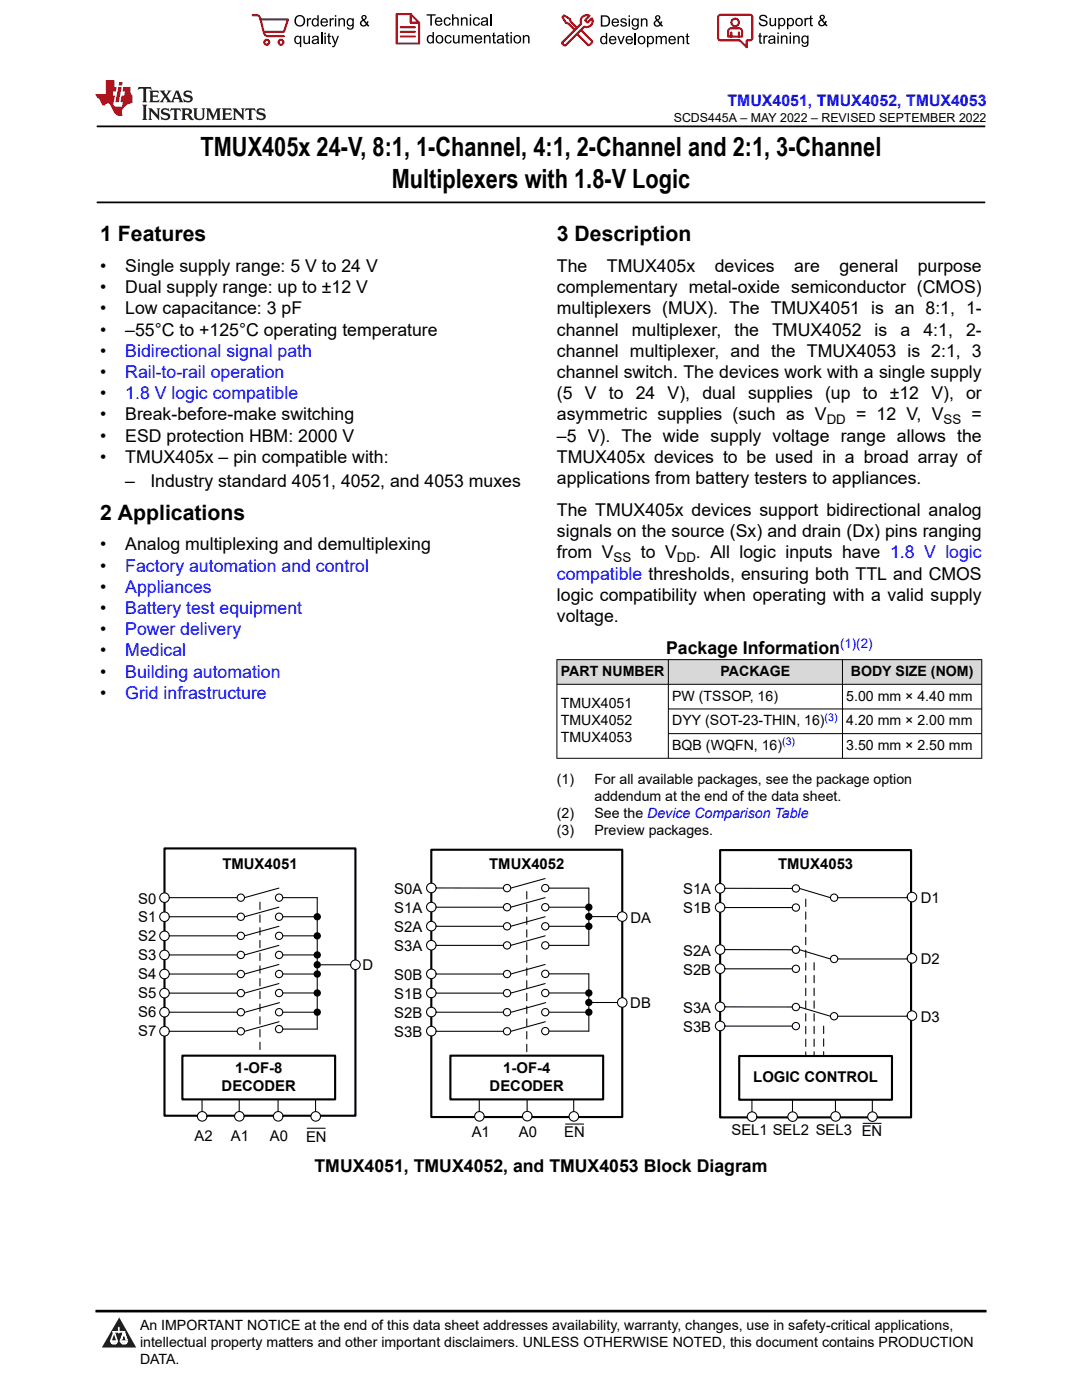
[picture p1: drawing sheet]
<svg xmlns="http://www.w3.org/2000/svg" width="216mm" height="279mm" viewBox="0 0 216 279" stroke-linecap="round" stroke-linejoin="round" font-family="sans-serif">
<path d="M19.3 25.2h177.3M19.3 40.4h177.3" fill="none" stroke="#000" stroke-width=".35"/>
<g fill="#d8d8d8">
<path d="M111.1 131.6h84.8v5h-84.8z" fill-rule="evenodd"/>
<path d="M111.2 131.7h22.1v4.8h-22.1z" fill-rule="evenodd"/>
<path d="M133.4 131.7h34.6v4.8h-34.6z" fill-rule="evenodd"/>
<path d="M168.2 131.7h27.6v4.8h-27.6z" fill-rule="evenodd"/>
</g>
<path d="M111.1 131.6h84.9M111.1 136.6h84.9M111.1 131.6v19.8M133.4 131.6v19.8M168.1 131.6v19.8M195.9 131.6v19.8M133.4 141.5h62.6M133.4 146.4h62.6M196 151.3h-84.9" fill="none" stroke="#000" stroke-width=".2"/>
<g fill="none" stroke="#000" stroke-width=".21">
<path d="M32.8 183h14.5M32.8 186.8h14.5M32.8 194.4h14.5M32.8 202h14.5M40.3 218.1v3.7"/>
<circle cx="48.1" cy="186.8" r=".73"/>
<circle cx="48.1" cy="194.4" r=".73"/>
<circle cx="48.1" cy="183" r=".73"/>
<circle cx="48.1" cy="202" r=".73"/>
</g>
<path d="M51.9 180v30.3" fill="none" stroke="#000" stroke-width=".21" stroke-dasharray="1.5 1.1"/>
<path d="M32.8 169.3h38.1v53.4h-38.1z" fill="none" stroke="#000" stroke-width=".42"/>
<circle cx="40.3" cy="222.8" r=".95" fill="#fff"/>
<g fill="none" stroke="#000" stroke-width=".21">
<path d="M47.7 218.1v3.7"/>
<circle cx="40.3" cy="222.8" r=".95"/>
</g>
<circle cx="47.8" cy="222.8" r=".95" fill="#fff"/>
<g fill="none" stroke="#000" stroke-width=".21">
<path d="M55.5 218.1v3.7"/>
<circle cx="47.8" cy="222.8" r=".95"/>
</g>
<circle cx="55.5" cy="222.8" r=".95" fill="#fff"/>
<g fill="none" stroke="#000" stroke-width=".21">
<path d="M63 218.1v3.8"/>
<circle cx="55.5" cy="222.8" r=".95"/>
</g>
<circle cx="63" cy="222.8" r=".95" fill="#fff"/>
<g fill="none" stroke="#000" stroke-width=".21">
<path d="M32.8 179.1h14.5M32.8 190.6h14.5M32.8 198.2h14.5M64 192.5h7.1M32.8 205.8h14.5"/>
<circle cx="48.1" cy="179.1" r=".73"/>
<circle cx="48.1" cy="190.6" r=".73"/>
<circle cx="48.1" cy="198.2" r=".73"/>
<circle cx="48.1" cy="205.8" r=".73"/>
<circle cx="63" cy="222.8" r=".95"/>
</g>
<circle cx="63.3" cy="192.5" r=".73" fill="#000"/>
<circle cx="32.8" cy="179.1" r=".95" fill="#fff"/>
<circle cx="32.8" cy="179.1" r=".95" fill="none" stroke="#000" stroke-width=".21"/>
<circle cx="70.9" cy="192.5" r=".95" fill="#fff"/>
<circle cx="70.9" cy="192.5" r=".95" fill="none" stroke="#000" stroke-width=".21"/>
<circle cx="32.8" cy="183" r=".95" fill="#fff"/>
<circle cx="32.8" cy="183" r=".95" fill="none" stroke="#000" stroke-width=".21"/>
<circle cx="32.8" cy="186.8" r=".95" fill="#fff"/>
<circle cx="32.8" cy="186.8" r=".95" fill="none" stroke="#000" stroke-width=".21"/>
<circle cx="32.8" cy="190.6" r=".95" fill="#fff"/>
<g fill="none" stroke="#000" stroke-width=".21">
<path d="M63.3 179.1v26.3h-6.9M56.4 190.6h7.4M56.4 198.2h7.4M63.3 194.4h.5M55.7 203.9l-6.9 1.9"/>
<circle cx="32.8" cy="190.6" r=".95"/>
<circle cx="55.7" cy="190.6" r=".73"/>
<circle cx="55.7" cy="198.2" r=".73"/>
<circle cx="55.7" cy="205.4" r=".73"/>
</g>
<g fill="#000">
<circle cx="63.3" cy="194.4" r=".73"/>
<circle cx="63.3" cy="190.6" r=".73"/>
<circle cx="63.3" cy="198.2" r=".73"/>
</g>
<circle cx="32.8" cy="194.4" r=".95" fill="#fff"/>
<circle cx="32.8" cy="194.4" r=".95" fill="none" stroke="#000" stroke-width=".21"/>
<circle cx="32.8" cy="198.2" r=".95" fill="#fff"/>
<circle cx="32.8" cy="198.2" r=".95" fill="none" stroke="#000" stroke-width=".21"/>
<circle cx="32.8" cy="202" r=".95" fill="#fff"/>
<circle cx="32.8" cy="202" r=".95" fill="none" stroke="#000" stroke-width=".21"/>
<circle cx="32.8" cy="205.8" r=".95" fill="#fff"/>
<g fill="none" stroke="#000" stroke-width=".21">
<path d="M55.7 177.2l-6.9 1.9M56.4 179.1h6.9M55.7 192.5l-6.9 1.9M55.7 188.7l-6.9 1.9M55.7 196.3l-6.9 1.9M55.7 184.9l-6.9 1.9M55.7 181.1l-6.9 1.9M56.4 194.4h6.9M56.4 186.8h7.4M56.4 183h7.4M55.8 200.1l-6.9 1.9M56.4 202h7.4"/>
<circle cx="55.7" cy="179.1" r=".73"/>
<circle cx="55.7" cy="183" r=".73"/>
<circle cx="55.7" cy="186.8" r=".73"/>
<circle cx="55.7" cy="194.4" r=".73"/>
<circle cx="32.8" cy="205.8" r=".95"/>
<circle cx="55.7" cy="202" r=".73"/>
</g>
<g fill="#000">
<circle cx="63.3" cy="183" r=".73"/>
<circle cx="63.3" cy="186.8" r=".73"/>
<circle cx="63.3" cy="202" r=".73"/>
</g>
<path d="M36.4 210.7h30.5v8.7h-30.5z" fill-rule="evenodd" fill="#fff"/>
<path d="M86.1 169.6h38.1v53.3h-38.1zM36.4 210.7h30.5v8.7h-30.5z" fill="none" stroke="#000" stroke-width=".42"/>
<g fill="none" stroke="#000" stroke-width=".21">
<path d="M86.1 177.2h14.3M86.1 181.1h14.3M86.1 184.9h14.3M86.1 194.4h14.3M86.1 188.7h14.3M86.1 198.2h14.3M118.1 182.9h6.1M86.1 202h14.3M86.1 205.8h14.3M118.1 200.1h6.1"/>
<circle cx="101.2" cy="177.2" r=".73"/>
<circle cx="101.2" cy="188.7" r=".73"/>
<circle cx="101.2" cy="194.4" r=".73"/>
<circle cx="101.2" cy="198.2" r=".73"/>
<circle cx="101.2" cy="181.1" r=".73"/>
<circle cx="101.2" cy="184.9" r=".73"/>
<circle cx="101.2" cy="202" r=".73"/>
<circle cx="101.2" cy="205.8" r=".73"/>
</g>
<g fill="#000">
<circle cx="117.5" cy="182.9" r=".73"/>
<circle cx="117.5" cy="200.1" r=".73"/>
</g>
<path d="M105.1 177.9v32.6" fill="none" stroke="#000" stroke-width=".21" stroke-dasharray="1.5 1.1"/>
<circle cx="86.1" cy="177.2" r=".95" fill="#fff"/>
<circle cx="86.1" cy="177.2" r=".95" fill="none" stroke="#000" stroke-width=".21"/>
<circle cx="124.2" cy="200.1" r=".95" fill="#fff"/>
<circle cx="124.2" cy="200.1" r=".95" fill="none" stroke="#000" stroke-width=".21"/>
<circle cx="86.1" cy="181" r=".95" fill="#fff"/>
<circle cx="86.1" cy="181" r=".95" fill="none" stroke="#000" stroke-width=".21"/>
<circle cx="86.1" cy="184.8" r=".95" fill="#fff"/>
<circle cx="86.1" cy="184.8" r=".95" fill="none" stroke="#000" stroke-width=".21"/>
<circle cx="86.1" cy="188.6" r=".95" fill="#fff"/>
<g fill="none" stroke="#000" stroke-width=".21">
<path d="M117.5 177.2v11.5h-8M109.5 198.2h7.4M108.8 203.9l-6.9 1.9M109.5 205.8h8"/>
<circle cx="86.1" cy="188.6" r=".95"/>
<circle cx="108.8" cy="188.7" r=".73"/>
<circle cx="108.8" cy="198.2" r=".73"/>
<circle cx="108.8" cy="205.8" r=".73"/>
</g>
<circle cx="117.5" cy="198.2" r=".73" fill="#000"/>
<circle cx="86.1" cy="194.4" r=".95" fill="#fff"/>
<circle cx="86.1" cy="194.4" r=".95" fill="none" stroke="#000" stroke-width=".21"/>
<circle cx="86.1" cy="198.2" r=".95" fill="#fff"/>
<circle cx="86.1" cy="198.2" r=".95" fill="none" stroke="#000" stroke-width=".21"/>
<circle cx="86.1" cy="202" r=".95" fill="#fff"/>
<circle cx="86.1" cy="202" r=".95" fill="none" stroke="#000" stroke-width=".21"/>
<circle cx="86.1" cy="205.8" r=".95" fill="#fff"/>
<g fill="none" stroke="#000" stroke-width=".21">
<path d="M108.8 179.1l-6.9 2M108.8 175.3l-6.9 1.9M109.5 177.2h8M108.8 196.3l-6.9 1.9M108.8 192.5l-6.9 1.9M108.8 186.8l-6.9 1.9M108.8 183l-6.9 1.9M109.5 194.4h8M109.5 184.9h7.4M109.5 181.1h7.4M108.9 200.1l-6.9 1.9M109.5 202h7.4"/>
<circle cx="108.8" cy="177.2" r=".73"/>
<circle cx="108.8" cy="184.9" r=".73"/>
<circle cx="108.8" cy="181.1" r=".73"/>
<circle cx="108.8" cy="194.4" r=".73"/>
<circle cx="86.1" cy="205.8" r=".95"/>
<circle cx="108.8" cy="202" r=".73"/>
</g>
<g fill="#000">
<circle cx="117.5" cy="181.1" r=".73"/>
<circle cx="117.5" cy="184.9" r=".73"/>
<circle cx="117.5" cy="202" r=".73"/>
</g>
<circle cx="124.2" cy="182.9" r=".95" fill="#fff"/>
<g fill="none" stroke="#000" stroke-width=".21">
<path d="M117.5 194.4v11.4M95.6 218.1v3.7"/>
<circle cx="124.2" cy="182.9" r=".95"/>
</g>
<circle cx="95.7" cy="222.8" r=".95" fill="#fff"/>
<g fill="none" stroke="#000" stroke-width=".21">
<path d="M105.2 218.1v3.7"/>
<circle cx="95.7" cy="222.8" r=".95"/>
</g>
<circle cx="105.2" cy="222.8" r=".95" fill="#fff"/>
<g fill="none" stroke="#000" stroke-width=".21">
<path d="M114.5 218.1v3.8"/>
<circle cx="105.2" cy="222.8" r=".95"/>
</g>
<circle cx="114.5" cy="222.8" r=".95" fill="#fff"/>
<circle cx="114.5" cy="222.8" r=".95" fill="none" stroke="#000" stroke-width=".21"/>
<path d="M89.9 210.7h30.5v8.7h-30.5z" fill-rule="evenodd" fill="#fff"/>
<path d="M143.7 169.7h38.1v53.3h-38.1zM89.9 210.7h30.5v8.7h-30.5z" fill="none" stroke="#000" stroke-width=".42"/>
<g fill="none" stroke="#000" stroke-width=".21">
<path d="M143.7 177.3h14.4M181 179.2h.8M143.7 181.1h14.4M61.3 225.2h3.6M112.9 224.3h3.5"/>
<circle cx="158.8" cy="177.3" r=".73"/>
<circle cx="158.8" cy="181.1" r=".73"/>
</g>
<path d="M160.8 179.4v31.9" fill="none" stroke="#000" stroke-width=".21" stroke-dasharray="1.5 1.1"/>
<circle cx="143.7" cy="177.3" r=".95" fill="#fff"/>
<circle cx="143.7" cy="177.3" r=".95" fill="none" stroke="#000" stroke-width=".21"/>
<circle cx="143.7" cy="181.1" r=".95" fill="#fff"/>
<g fill="none" stroke="#000" stroke-width=".21">
<path d="M159.5 177.3l6.2 1.9M167.2 179.2h13.8"/>
<circle cx="166.4" cy="179.2" r=".73"/>
<circle cx="143.7" cy="181.1" r=".95"/>
</g>
<circle cx="182" cy="179" r=".95" fill="#fff"/>
<g fill="none" stroke="#000" stroke-width=".21">
<path d="M143.7 193.4h14.4M143.7 189.5h14.4M181 191.4h.8"/>
<circle cx="182" cy="179" r=".95"/>
<circle cx="158.8" cy="189.5" r=".73"/>
<circle cx="158.8" cy="193.4" r=".73"/>
</g>
<circle cx="143.7" cy="189.5" r=".95" fill="#fff"/>
<circle cx="143.7" cy="189.5" r=".95" fill="none" stroke="#000" stroke-width=".21"/>
<circle cx="143.7" cy="193.3" r=".95" fill="#fff"/>
<g fill="none" stroke="#000" stroke-width=".21">
<path d="M159.5 189.5l6.2 1.9M167.2 191.4h13.8"/>
<circle cx="143.7" cy="193.3" r=".95"/>
<circle cx="166.4" cy="191.4" r=".73"/>
</g>
<circle cx="182" cy="191.3" r=".95" fill="#fff"/>
<g fill="none" stroke="#000" stroke-width=".21">
<path d="M143.7 200.9l14.4 .1M143.7 204.8h14.4M181 202.8h.8"/>
<circle cx="182" cy="191.3" r=".95"/>
<circle cx="158.8" cy="201" r=".73"/>
<circle cx="158.8" cy="204.8" r=".73"/>
</g>
<circle cx="143.7" cy="200.9" r=".95" fill="#fff"/>
<circle cx="143.7" cy="200.9" r=".95" fill="none" stroke="#000" stroke-width=".21"/>
<circle cx="143.7" cy="204.8" r=".95" fill="#fff"/>
<g fill="none" stroke="#000" stroke-width=".21">
<path d="M159.5 201l6.2 1.8M167.2 202.8h13.8"/>
<circle cx="143.7" cy="204.8" r=".95"/>
<circle cx="166.4" cy="202.8" r=".73"/>
</g>
<circle cx="182" cy="202.7" r=".95" fill="#fff"/>
<g fill="none" stroke="#000" stroke-width=".21">
<path d="M150 219.5v2.4"/>
<circle cx="182" cy="202.7" r=".95"/>
</g>
<circle cx="150.1" cy="222.8" r=".95" fill="#fff"/>
<g fill="none" stroke="#000" stroke-width=".21">
<path d="M158.1 219.5v2.4"/>
<circle cx="150.1" cy="222.8" r=".95"/>
</g>
<circle cx="158.2" cy="222.8" r=".95" fill="#fff"/>
<g fill="none" stroke="#000" stroke-width=".21">
<path d="M166.7 219.4v2.5"/>
<circle cx="158.2" cy="222.8" r=".95"/>
</g>
<circle cx="166.7" cy="222.8" r=".95" fill="#fff"/>
<g fill="none" stroke="#000" stroke-width=".21">
<path d="M174.1 219.5v2.4"/>
<circle cx="166.7" cy="222.8" r=".95"/>
</g>
<circle cx="174.1" cy="222.8" r=".95" fill="#fff"/>
<g fill="none" stroke="#000" stroke-width=".21">
<path d="M172.2 224.2h3.6"/>
<circle cx="174.1" cy="222.8" r=".95"/>
</g>
<path d="M162.4 211.4v-19.4M164.4 211.3v-7.1" fill="none" stroke="#000" stroke-width=".21" stroke-dasharray="1.5 1.1"/>
<path d="M147.5 210.7h30.5v8.8h-30.5z" fill-rule="evenodd" fill="#fff"/>
<path d="M147.5 210.7h30.5v8.8h-30.5z" fill="none" stroke="#000" stroke-width=".42"/>
<path d="M0 0h215.9v23.8h-215.9z" fill-rule="evenodd" fill="#fff"/>
<path d="M27.7 17.4l-.2 .6 .5-.3h.6v.1v2.2l-.2 .4h1l-.2-.4v-2.2v-.1h.5l.5 .3-.1-.6zM29.8 18.1l.2 .4v1.5l-.2 .4h1.9l.1-.6a1.08 1.08 0 0 1-1.3 .2v-.7h.6l.4 .2v-.6l-.4 .2h-.6v-.6l.2-.1a1 1 0 0 1 1 .2l-.1-.5zM31.8 18.1l1 1.1-1 1.2h.9l-.2-.2 .4-.7 .5 .7-.2 .2h1.6l-.2-.2 .1-.4h1l.1 .4-.1 .2h.9l-.2-.3-.8-2h-.5l-1 2.2-.8-1.1 .9-1.1h-.8l.2 .2-.5 .7-.3-.7 .1-.2zM35.2 18.5l.4 1h-.8zM36.8 18.2a.65 .65 0 0 0-.2 .7 .65 .65 0 0 0 .6 .5l.7 .2 .1 .2a.79 .79 0 0 1-.7 .4 .79 .79 0 0 1-.7-.5l.1 .7 .2-.1a.93 .93 0 0 0 1.1 .1 .93 .93 0 0 0 .4-1 1.46 1.46 0 0 0-1.2-.6l-.1-.3a1.09 1.09 0 0 1 1.2 .2l-.2-.6-.1 .1-.6-.2zM28.4 20.9l.2 .4v2.3l-.2 .3h1l-.2-.3v-2.3l.2-.4zM29.6 21.6l.2 .4v1.6l-.2 .3h.8l-.3-.3v-1.4l1.7 1.8v-2l.2-.4h-.8l.2 .2 .1 1.1-1.2-1.3zM32.3 21.8a.65 .65 0 0 0-.2 .7 .65 .65 0 0 0 .7 .4l.6 .2 .1 .2a.79 .79 0 0 1-.7 .4 .79 .79 0 0 1-.7-.5l.1 .7 .2-.1a.93 .93 0 0 0 1.1 .1 .93 .93 0 0 0 .4-.9 1.46 1.46 0 0 0-1.2-.6l-.1-.4a1.09 1.09 0 0 1 1.2 .2l-.2-.6-.1 .1-.6-.1zM34.1 21.6l-.1 .7a.63 .63 0 0 1 .7-.4l.1 1.7-.3 .3h1l-.2-.3v-1.7a.66 .66 0 0 1 .8 .4l-.1-.7zM36.2 21.6l.2 .4v1.6l-.2 .3h.9l-.2-.2v-.7h.5l.1 .2a.79 .79 0 0 0 1.2 .6l-1-.9a.61 .61 0 0 0 .6-.6 .61 .61 0 0 0-.5-.6zM36.9 21.9h.2a.47 .47 0 0 1 .5 .1 .47 .47 0 0 1 .1 .5l-.2 .2h-.6zM38.5 21.6l.2 .2a2.27 2.27 0 0 0 .4 2 1.04 1.04 0 0 0 1.7-.7v-1.3l.2-.2h-.8l.2 .4v1.1a.6 .6 0 0 1-.6 .6 .6 .6 0 0 1-.6-.6v-1.1l.3-.4zM41.1 21.6l.2 .4v1.6l-.2 .3h.7l-.2-.3v-1.5l.9 1.9 .8-1.9v1.5l-.2 .3h1l-.3-.3v-1.6l.3-.4h-.8l-.7 1.5-.7-1.5zM44.3 21.6l.2 .4v1.6l-.2 .3h1.9l.1-.5a1.09 1.09 0 0 1-1.3 .1v-.6h.6l.4 .1v-.6l-.4 .2h-.6v-.6l.2-.1a1.01 1.01 0 0 1 1 .3l-.1-.6zM46.4 21.6l.3 .4v1.6l-.3 .3h.8l-.2-.3v-1.4l1.6 1.8v-2l.2-.4h-.7l.2 .2v1.1l-1.2-1.3zM49 21.6l-.1 .7a.63 .63 0 0 1 .8-.4v1.7l-.3 .3h1l-.2-.3v-1.7a.66 .66 0 0 1 .8 .4l-.1-.7zM51.4 21.8a.65 .65 0 0 0-.2 .7 .65 .65 0 0 0 .6 .4l.6 .2 .2 .2a.79 .79 0 0 1-.8 .4 .79 .79 0 0 1-.6-.5l.1 .7 .2-.1a.93 .93 0 0 0 1 .1 .93 .93 0 0 0 .5-.9 1.46 1.46 0 0 0-1.3-.6l-.1-.4a1.09 1.09 0 0 1 1.3 .2l-.2-.6-.2 .1-.5-.1z" fill="#231f20"/>
<path d="M21.1 16v2.8h-2.1l.1 .3 .9 1a.95 .95 0 0 0 .9 .9 .59 .59 0 0 1 .6-.4 .59 .59 0 0 1 .5 .4l.4 .8a1.59 1.59 0 0 0 2.1 1.3 1.61 1.61 0 0 1 1-2.2l1-.4-.1-1.5a1.59 1.59 0 0 1-.4-1.6h-1.4l-.2 .9h.5l-.1 .8h-.5l-.2 1v.2l.4 .1-.2 .9h-.6a.73 .73 0 0 1-1.1-.7l.3-1.5h-.5l.2-.8h.5l.2-.9h-.5v-1.4zM23.6 17.4l-.6 3h.7l.6-3zM23.8 16.4l-.1 .7h.7l.1-.7z" fill="#ed1c24"/>
<g fill="#000">
<path d="M58.7 4.2a1.15 1.15 0 0 1 2.3 0 1.15 1.15 0 0 1-2.3 0zM59.3 3.5a.89 .89 0 0 0-.2 1.1 .89 .89 0 0 0 1.1 .4 .88 .88 0 0 0 .3-1.3 .88 .88 0 0 0-1.2-.2z" fill-rule="evenodd"/>
<path d="M58.9 7.3l.5-.2 .5 .3v-.3h.2v2.3h-.3v-.8a.74 .74 0 0 1-.9 0 .74 .74 0 0 1-.2-1zM59.1 7.5a.57 .57 0 0 0-.1 .7 .57 .57 0 0 0 .7 .2 .57 .57 0 0 0 .2-.7 .57 .57 0 0 0-.8-.2z" fill-rule="evenodd"/>
<path d="M61.2 3.6h.3v.3l.2-.2 .3-.1 .1 .1-.1 .3a.36 .36 0 0 0-.4 0 .36 .36 0 0 0-.1 .4v.9h-.3z" fill-rule="evenodd"/>
<path d="M60.5 7.1h.3v.9a.41 .41 0 0 0 .4 .6 .41 .41 0 0 0 .4-.6v-.9h.3v1.7h-.3v-.3a.58 .58 0 0 1-.7 .3 .58 .58 0 0 1-.4-.6z" fill-rule="evenodd"/>
<path d="M62.4 3.8l.5-.2 .4 .2v-.8h.3v2.3h-.3v-.2a.75 .75 0 0 1-1-.1 .75 .75 0 0 1 0-1zM62.6 4a.57 .57 0 0 0-.1 .7 .57 .57 0 0 0 .7 .2 .57 .57 0 0 0 .1-.7 .57 .57 0 0 0-.7-.2z" fill-rule="evenodd"/>
<path d="M62.4 7.3a.74 .74 0 0 1 .9-.1 .74 .74 0 0 1 .3 .9l.1 .7h-.3v-.2a.57 .57 0 0 1-.9 .2 .57 .57 0 0 1-.1-.8l.9-.3a.41 .41 0 0 0-.3-.4 .41 .41 0 0 0-.5 .4l-.3-.1zM62.6 8.2a.35 .35 0 0 0 .1 .5 .35 .35 0 0 0 .5-.3l.1-.4z" fill-rule="evenodd"/>
<path d="M64.7 6.5h.3v.3h-.3zM64.7 7.1h.3v1.7h-.3z" fill-rule="evenodd"/>
<path d="M64.2 3.8a.76 .76 0 0 1 .9-.1 .76 .76 0 0 1 .3 .8h-1.2a.47 .47 0 0 0 .4 .6 .47 .47 0 0 0 .5-.4l.3 .1a.82 .82 0 0 1-1.2 .3 .82 .82 0 0 1 0-1.3zM64.4 4l-.2 .3h.9l-.2-.4z" fill-rule="evenodd"/>
<path d="M65.8 3.6h.2v.3l.2-.2 .3-.1 .2 .1-.1 .3a.36 .36 0 0 0-.5 0 .36 .36 0 0 0 0 .4v.9h-.3z" fill-rule="evenodd"/>
<path d="M65.5 6.7l.3-.1v.5h.2v.3h-.2v.9v.2h.2l.1 .3a.41 .41 0 0 1-.5-.1 .41 .41 0 0 1-.1-.4v-.9h-.2v-.3h.2z" fill-rule="evenodd"/>
<path d="M66.1 7.1h.3l.5 1.4 .5-1.4h.2l-.6 1.7a.57 .57 0 0 1-.7 .6v-.3a.37 .37 0 0 0 .5-.3z" fill-rule="evenodd"/>
<path d="M66.8 3h.3v.3h-.3zM66.8 3.6h.3v1.7h-.3z" fill-rule="evenodd"/>
<path d="M67.5 3.6h.3v.3a.58 .58 0 0 1 .7-.3 .58 .58 0 0 1 .3 .7v1h-.2v-1a.4 .4 0 0 0-.5-.5 .4 .4 0 0 0-.3 .6v.9h-.3z" fill-rule="evenodd"/>
<path d="M69.3 3.8l.6-.2 .4 .2v-.2h.3v1.5a.71 .71 0 0 1-.5 .8 .71 .71 0 0 1-.9-.5h.3a.46 .46 0 0 0 .6 .3 .46 .46 0 0 0 .2-.6 .78 .78 0 0 1-1.1-.2 .78 .78 0 0 1 .1-1.1zM69.6 4a.53 .53 0 0 0-.1 .8 .53 .53 0 0 0 .8 0 .54 .54 0 0 0 0-.7 .54 .54 0 0 0-.7-.1z" fill-rule="evenodd"/>
<path d="M72.2 3.1a.53 .53 0 0 1 .9 .1 .53 .53 0 0 1-.4 .8l.5 .5 .1-.3 .2 .1-.2 .5 .4 .3-.2 .2-.3-.3a.71 .71 0 0 1-1.2 .1 .71 .71 0 0 1 .3-1.1l-.2-.5zM72.3 3.5a.3 .3 0 0 0 .6 0 .3 .3 0 0 0-.6 0zM72.3 4.3a.45 .45 0 0 0 0 .7 .45 .45 0 0 0 .7-.2l-.5-.6z" fill-rule="evenodd"/>
<path d="M85.1 2.8h1.8v.3h-.7v2h-.3v-2h-.8z" fill-rule="evenodd"/>
<path d="M85.3 7.2l.6-.2 .4 .2v-.8h.3v2.3h-.3v-.2a.76 .76 0 0 1-1-.1 .76 .76 0 0 1-.1-1zM85.6 7.4a.58 .58 0 0 0-.1 .7 .58 .58 0 0 0 .7 .2 .58 .58 0 0 0 .1-.7 .58 .58 0 0 0-.7-.2z" fill-rule="evenodd"/>
<path d="M87.2 7.2a.81 .81 0 0 1 1.1 .1 .81 .81 0 0 1-.1 1.2 .81 .81 0 0 1-1.2-.2v-.7zM87.3 7.4a.57 .57 0 0 0 0 .8 .57 .57 0 0 0 .8 0 .57 .57 0 0 0 0-.7 .57 .57 0 0 0-.8-.1z" fill-rule="evenodd"/>
<path d="M87 3.7a.77 .77 0 0 1 .9-.2 .77 .77 0 0 1 .4 .9h-1.3a.48 .48 0 0 0 .4 .5 .48 .48 0 0 0 .6-.3h.3a.83 .83 0 0 1-1.3 .4 .83 .83 0 0 1 0-1.3zM87.2 3.8l-.1 .3h.9l-.3-.4z" fill-rule="evenodd"/>
<path d="M88.7 3.7a.7 .7 0 0 1 1.2 .3h-.2a.45 .45 0 0 0-.6-.3 .45 .45 0 0 0-.3 .6 .45 .45 0 0 0 .3 .6 .45 .45 0 0 0 .6-.4l.3 .1a.76 .76 0 0 1-1.1 .5 .76 .76 0 0 1-.3-1.1z" fill-rule="evenodd"/>
<path d="M88.9 7.2a.7 .7 0 0 1 1.2 .3h-.3a.45 .45 0 0 0-.5-.3 .45 .45 0 0 0-.3 .6 .45 .45 0 0 0 .3 .6 .45 .45 0 0 0 .6-.3h.2a.76 .76 0 0 1-1 .5 .76 .76 0 0 1-.3-1.1z" fill-rule="evenodd"/>
<path d="M90.2 2.8h.3v.9a.59 .59 0 0 1 .7-.2 .59 .59 0 0 1 .3 .6v1h-.2v-1a.4 .4 0 0 0-.5-.4 .4 .4 0 0 0-.3 .5v.9h-.3z" fill-rule="evenodd"/>
<path d="M90.4 7h.3v.9a.41 .41 0 0 0 .4 .6 .41 .41 0 0 0 .3-.6v-.9h.3v1.7h-.2v-.3a.58 .58 0 0 1-.7 .3 .58 .58 0 0 1-.4-.7z" fill-rule="evenodd"/>
<path d="M92 3.5h.2v.2a.59 .59 0 0 1 .7-.3 .59 .59 0 0 1 .4 .7v1h-.3v-1a.41 .41 0 0 0-.4-.4 .41 .41 0 0 0-.4 .5v.9h-.2z" fill-rule="evenodd"/>
<path d="M92.1 7h.3v.3a.56 .56 0 0 1 1 0 .54 .54 0 0 1 .6-.3 .54 .54 0 0 1 .4 .5v1.2h-.3v-1.1a.34 .34 0 0 0-.3-.4 .34 .34 0 0 0-.4 .3v1.2h-.3v-1.1a.38 .38 0 0 0-.5-.3 .38 .38 0 0 0-.2 .5v.9h-.3z" fill-rule="evenodd"/>
<path d="M93.7 2.8h.3v.4h-.3zM93.7 3.5h.3v1.6h-.3z" fill-rule="evenodd"/>
<path d="M94.6 3.7a.7 .7 0 0 1 1.2 .3h-.3a.45 .45 0 0 0-.6-.3 .45 .45 0 0 0-.3 .6 .45 .45 0 0 0 .4 .6 .45 .45 0 0 0 .5-.4l.3 .1a.76 .76 0 0 1-1 .5 .76 .76 0 0 1-.4-1.1z" fill-rule="evenodd"/>
<path d="M94.9 7.2a.77 .77 0 0 1 .9-.1 .77 .77 0 0 1 .4 .8h-1.2a.48 .48 0 0 0 .3 .6 .48 .48 0 0 0 .6-.4l.3 .1a.83 .83 0 0 1-1.3 .3 .83 .83 0 0 1 0-1.3zM95.1 7.3l-.1 .4h.9l-.2-.4z" fill-rule="evenodd"/>
<path d="M96.6 7h.2v.3a.59 .59 0 0 1 .7-.3 .59 .59 0 0 1 .4 .7v1h-.3v-1a.41 .41 0 0 0-.4-.5 .41 .41 0 0 0-.4 .6v.9h-.2z" fill-rule="evenodd"/>
<path d="M96.1 3.7a.74 .74 0 0 1 1-.2 .74 .74 0 0 1 .3 .9v.7h-.2l-.1-.2a.59 .59 0 0 1-.8 .3 .59 .59 0 0 1-.2-.8l1-.3a.42 .42 0 0 0-.4-.5 .42 .42 0 0 0-.4 .4l-.3-.1zM96.3 4.5a.36 .36 0 0 0 .2 .5 .36 .36 0 0 0 .5-.2l.1-.5z" fill-rule="evenodd"/>
<path d="M98.4 6.6l.3-.2v.6h.2v.2h-.2v1v.2h.2l.1 .3a.41 .41 0 0 1-.5-.1 .41 .41 0 0 1-.1-.4v-1h-.2v-.2h.2z" fill-rule="evenodd"/>
<path d="M99.3 7.2a.74 .74 0 0 1 1-.2 .74 .74 0 0 1 .2 1l.1 .7h-.3v-.2a.59 .59 0 0 1-.8 .2 .59 .59 0 0 1-.3-.8l1.1-.3a.42 .42 0 0 0-.4-.4 .42 .42 0 0 0-.5 .3h-.2zM99.5 8a.36 .36 0 0 0 .2 .5 .36 .36 0 0 0 .4-.2l.2-.5z" fill-rule="evenodd"/>
<path d="M101 6.6l.3-.2v.6h.3v.2h-.3v1l.1 .2h.2v.3a.41 .41 0 0 1-.4-.1 .41 .41 0 0 1-.2-.4v-1h-.2v-.2h.2z" fill-rule="evenodd"/>
<path d="M101.9 6.4h.2v.3h-.2zM101.9 7h.2v1.7h-.2z" fill-rule="evenodd"/>
<path d="M102.7 7.2a.81 .81 0 0 1 1.1 .1 .81 .81 0 0 1-.1 1.2 .81 .81 0 0 1-1.2-.2v-.7zM102.9 7.4a.57 .57 0 0 0-.1 .8 .57 .57 0 0 0 .9 0 .57 .57 0 0 0-.1-.7 .57 .57 0 0 0-.7-.1z" fill-rule="evenodd"/>
<path d="M104.3 7h.3v.3a.59 .59 0 0 1 .7-.3 .59 .59 0 0 1 .4 .7v1h-.3v-1a.41 .41 0 0 0-.5-.5 .41 .41 0 0 0-.3 .6v.9h-.3z" fill-rule="evenodd"/>
<path d="M119.9 3.1h.8a1.12 1.12 0 0 1 1 1.1 1.12 1.12 0 0 1-1 1.1h-.8zM120.2 3.3v1.7h.5a.86 .86 0 0 0 .8-.8 .86 .86 0 0 0-.8-.9z" fill-rule="evenodd"/>
<path d="M119.9 7.4l.5-.3 .5 .3v-.8h.3v2.2h-.3v-.2a.75 .75 0 0 1-1 0 .75 .75 0 0 1-.1-1zM120.2 7.5a.57 .57 0 0 0-.2 .8 .57 .57 0 0 0 .8 .2 .57 .57 0 0 0 .1-.8 .57 .57 0 0 0-.7-.2z" fill-rule="evenodd"/>
<path d="M121.7 7.4a.76 .76 0 0 1 .9-.2 .76 .76 0 0 1 .4 .9h-1.2a.47 .47 0 0 0 .3 .5 .47 .47 0 0 0 .6-.3h.3a.82 .82 0 0 1-1.3 .4 .82 .82 0 0 1 0-1.3zM121.9 7.5l-.1 .3h.9l-.2-.4z" fill-rule="evenodd"/>
<path d="M122.2 3.9a.76 .76 0 0 1 .9-.2 .76 .76 0 0 1 .4 .9h-1.2a.47 .47 0 0 0 .4 .5 .47 .47 0 0 0 .5-.3h.3a.82 .82 0 0 1-1.2 .4 .82 .82 0 0 1-.1-1.3zM122.5 4l-.2 .3h.9l-.2-.4z" fill-rule="evenodd"/>
<path d="M123.9 3.8a.71 .71 0 0 1 1.1 .3h-.2a.32 .32 0 0 0-.4-.3 .32 .32 0 0 0-.3 .4h.1a.75 .75 0 0 1 .9 .8 .72 .72 0 0 1-.7 .3 .72 .72 0 0 1-.6-.5h.2a.36 .36 0 0 0 .4 .4 .36 .36 0 0 0 .3-.5 .8 .8 0 0 1-.9-.7z" fill-rule="evenodd"/>
<path d="M123.2 7.2h.3l.4 1.3 .5-1.3h.3l-.6 1.6h-.3z" fill-rule="evenodd"/>
<path d="M125.4 3.1h.3v.3h-.3zM125.4 3.7h.3v1.6h-.3z" fill-rule="evenodd"/>
<path d="M125 7.4a.76 .76 0 0 1 .9-.2 .76 .76 0 0 1 .4 .9h-1.2a.47 .47 0 0 0 .4 .5 .47 .47 0 0 0 .5-.3h.3a.82 .82 0 0 1-1.2 .4 .82 .82 0 0 1-.1-1.3zM125.3 7.5l-.2 .3h.9l-.2-.4z" fill-rule="evenodd"/>
<path d="M126.2 3.9l.5-.3 .5 .3v-.2h.3v1.4a.71 .71 0 0 1-.6 .8 .71 .71 0 0 1-.8-.5l.2 .1a.46 .46 0 0 0 .7 .2 .46 .46 0 0 0 .2-.6 .78 .78 0 0 1-1.1-.1 .78 .78 0 0 1 .1-1.1zM126.4 4a.53 .53 0 0 0 0 .8 .53 .53 0 0 0 .7 0 .54 .54 0 0 0 0-.7 .54 .54 0 0 0-.7-.1z" fill-rule="evenodd"/>
<path d="M127.5 7.3a.8 .8 0 0 1 1.1 .2 .8 .8 0 0 1-.1 1.1 .8 .8 0 0 1-1.2-.1v-.8zM127.7 7.5a.56 .56 0 0 0-.1 .9 .56 .56 0 0 0 .8-.1 .56 .56 0 0 0 0-.7 .56 .56 0 0 0-.7-.1z" fill-rule="evenodd"/>
<path d="M127.9 3.7h.2v.2a.58 .58 0 0 1 .7-.2 .58 .58 0 0 1 .4 .6v1h-.3v-1a.4 .4 0 0 0-.4-.4 .4 .4 0 0 0-.3 .5v.9h-.3z" fill-rule="evenodd"/>
<path d="M129.1 7.2h.2v.2a.72 .72 0 0 1 1-.1 .72 .72 0 0 1 .2 1 .64 .64 0 0 1-.5 .5 .64 .64 0 0 1-.6-.2v.8h-.3zM129.5 7.5a.56 .56 0 0 0-.1 .8 .56 .56 0 0 0 .7 .2 .56 .56 0 0 0 .1-.8 .56 .56 0 0 0-.7-.2z" fill-rule="evenodd"/>
<path d="M130.8 7.2h.3v.2a.55 .55 0 0 1 .9 0 .53 .53 0 0 1 .7-.3 .53 .53 0 0 1 .4 .6v1.1h-.3v-1a.34 .34 0 0 0-.3-.4 .34 .34 0 0 0-.4 .3v1.1h-.3v-1a.37 .37 0 0 0-.5-.4 .37 .37 0 0 0-.2 .6v.8h-.3z" fill-rule="evenodd"/>
<path d="M130.9 3.2a.53 .53 0 0 1 .8 .1 .53 .53 0 0 1-.3 .8l.4 .5 .1-.4 .3 .1-.2 .5 .3 .3-.2 .3-.3-.4a.71 .71 0 0 1-1.2 .1 .71 .71 0 0 1 .4-1.1l-.3-.5zM130.9 3.6a.3 .3 0 0 0 .6 0 .3 .3 0 0 0-.6 0zM130.9 4.3a.45 .45 0 0 0 0 .7 .45 .45 0 0 0 .7-.2l-.5-.6z" fill-rule="evenodd"/>
<path d="M133.6 7.4a.76 .76 0 0 1 .9-.2 .76 .76 0 0 1 .4 .9h-1.3a.47 .47 0 0 0 .4 .5 .47 .47 0 0 0 .6-.3h.3a.82 .82 0 0 1-1.3 .4 .82 .82 0 0 1 0-1.3zM133.8 7.5l-.1 .3h.9l-.3-.4z" fill-rule="evenodd"/>
<path d="M135.2 7.2h.3v.2a.58 .58 0 0 1 .7-.2 .58 .58 0 0 1 .3 .6v1h-.3v-1a.4 .4 0 0 0-.4-.4 .4 .4 0 0 0-.3 .5v.9h-.3z" fill-rule="evenodd"/>
<path d="M137 6.8l.3-.2v.6h.2v.2h-.2v1v.2h.2l.1 .2a.41 .41 0 0 1-.5 0 .41 .41 0 0 1-.1-.5v-.9h-.2v-.2h.2z" fill-rule="evenodd"/>
<path d="M151.7 3.1a.88 .88 0 0 1 1.4 .5h-.3a.49 .49 0 0 0-.5-.5 .49 .49 0 0 0-.4 .6v.1a1.06 1.06 0 0 1 1.3 1 .95 .95 0 0 1-1 .4 .95 .95 0 0 1-.8-.7h.3a.58 .58 0 0 0 .6 .5 .58 .58 0 0 0 .5-.6l-.2-.1a.95 .95 0 0 1-1.1-.9z" fill-rule="evenodd"/>
<path d="M151.5 6.7l.3-.2v.6h.3v.2h-.3v1v.2h.3v.2a.41 .41 0 0 1-.5 0 .41 .41 0 0 1-.1-.5v-.9h-.2v-.2h.2z" fill-rule="evenodd"/>
<path d="M152.3 7.1h.3v.2l.1-.2h.4h.1l-.1 .3a.36 .36 0 0 0-.4 0 .36 .36 0 0 0-.1 .5v.8h-.3z" fill-rule="evenodd"/>
<path d="M153.4 7.3a.74 .74 0 0 1 1-.2 .74 .74 0 0 1 .3 .9l.1 .7h-.3l-.1-.2a.57 .57 0 0 1-.8 .3 .57 .57 0 0 1-.1-.9l.9-.2a.41 .41 0 0 0-.4-.4 .41 .41 0 0 0-.4 .3h-.3zM153.7 8.1a.35 .35 0 0 0 .1 .5 .35 .35 0 0 0 .5-.2l.1-.5z" fill-rule="evenodd"/>
<path d="M153.5 3.6h.3v.9a.41 .41 0 0 0 .4 .5 .41 .41 0 0 0 .4-.5v-.9h.3v1.6h-.3v-.2a.58 .58 0 0 1-.7 .2 .58 .58 0 0 1-.4-.6z" fill-rule="evenodd"/>
<path d="M155.1 6.5h.3v.3h-.3zM155.1 7.1h.3v1.6h-.3z" fill-rule="evenodd"/>
<path d="M155.3 3.6h.2v.2a.72 .72 0 0 1 1-.1 .72 .72 0 0 1 .2 1 .64 .64 0 0 1-.5 .5 .64 .64 0 0 1-.6-.2v.8h-.3zM155.7 3.9a.56 .56 0 0 0-.2 .8 .56 .56 0 0 0 .8 .2 .56 .56 0 0 0 .1-.8 .56 .56 0 0 0-.7-.2z" fill-rule="evenodd"/>
<path d="M155.8 7.1h.3v.2a.58 .58 0 0 1 .7-.2 .58 .58 0 0 1 .3 .6v1h-.2v-1a.4 .4 0 0 0-.5-.4 .4 .4 0 0 0-.3 .5v.9h-.3z" fill-rule="evenodd"/>
<path d="M157 3.6h.3v.2a.72 .72 0 0 1 1-.1 .72 .72 0 0 1 .1 1 .64 .64 0 0 1-.4 .5 .64 .64 0 0 1-.7-.2v.8h-.3zM157.4 3.9a.56 .56 0 0 0-.1 .8 .56 .56 0 0 0 .7 .2 .56 .56 0 0 0 .2-.8 .56 .56 0 0 0-.8-.2z" fill-rule="evenodd"/>
<path d="M157.6 6.5h.2v.3h-.2zM157.6 7.1h.2v1.6h-.2z" fill-rule="evenodd"/>
<path d="M158.3 7.1h.2v.2a.58 .58 0 0 1 .7-.2 .58 .58 0 0 1 .4 .6v1h-.3v-1a.4 .4 0 0 0-.4-.4 .4 .4 0 0 0-.4 .5v.9h-.2z" fill-rule="evenodd"/>
<path d="M158.9 3.7a.8 .8 0 0 1 1.2 .2 .8 .8 0 0 1-.2 1.1 .8 .8 0 0 1-1.1-.1l-.1-.8zM159.1 3.9a.56 .56 0 0 0-.1 .9 .56 .56 0 0 0 .9 0 .56 .56 0 0 0-.1-.8 .56 .56 0 0 0-.7-.1z" fill-rule="evenodd"/>
<path d="M160.1 7.3l.5-.2 .5 .2v-.2h.2v1.4a.71 .71 0 0 1-.5 .9 .71 .71 0 0 1-.8-.5h.2a.46 .46 0 0 0 .6 .2 .46 .46 0 0 0 .2-.6 .78 .78 0 0 1-1-.1 .78 .78 0 0 1 .1-1.1zM160.3 7.4a.53 .53 0 0 0-.1 .8 .53 .53 0 0 0 .8 0 .54 .54 0 0 0 0-.7 .54 .54 0 0 0-.7-.1z" fill-rule="evenodd"/>
<path d="M160.5 3.6h.3v.2l.1-.2h.4h.1l-.1 .3a.36 .36 0 0 0-.4 0 .36 .36 0 0 0-.1 .5v.8h-.3z" fill-rule="evenodd"/>
<path d="M161.6 3.2l.3-.2v.6h.3v.2h-.3v1l.1 .2h.2v.2a.41 .41 0 0 1-.4 0 .41 .41 0 0 1-.2-.5v-.9h-.2v-.2h.2z" fill-rule="evenodd"/>
<path d="M163.7 3.1a.53 .53 0 0 1 .8 .1 .53 .53 0 0 1-.3 .8l.4 .5 .1-.3h.3l-.2 .5 .3 .3-.2 .3-.3-.3a.71 .71 0 0 1-1.2 .1 .71 .71 0 0 1 .4-1.2l-.3-.5zM163.8 3.5a.3 .3 0 0 0 .6 0 .3 .3 0 0 0-.6 0zM163.7 4.2a.45 .45 0 0 0 0 .8 .45 .45 0 0 0 .7-.3l-.5-.6z" fill-rule="evenodd"/>
</g>
<path d="M64.2 6.5v2.3M97.9 2.8v2.3M126.8 6.6v2.2" fill="none" stroke="#000" stroke-width=".28"/>
<g fill="none" stroke="#de0000" stroke-width=".42">
<path d="M50.4 3l1.1 .1a1.4 1.4 0 0 1 .6 1.2l.6 2.5a.95 .95 0 0 0 1.2 .4h2.8M52 3.9h5.5l-.8 2.4h-4M79.1 2.8h2.8v1.7h1.7v4.2h-4.5zM80 6.4h2.8M80 5.4h2.8M80 7.3h2.8M82 2.8l1.6 1.7M115.1 5.5l-1.2-1.2-.2-.5-1.2-.7-.3 .3 .7 1.1 .5 .2 1.3 1.3M115.9 6l2.2 2.2v.3l-.5 .5h-.3l-2.2-2.2zM115.9 6l.7-.7a1.19 1.19 0 0 0 1.3-.3 1.19 1.19 0 0 0 .2-1.4l-.8 .9-.5-.5 .8-.8a1.19 1.19 0 0 0-1.3 .1 1.19 1.19 0 0 0-.3 1.4l-3.8 3.7v.3l.3 .3h.3l2.3-2.2M143.3 3.2l.5-.2h5.9l.4 .2v4.4l-.2 .4-.9 .1v1.3l-1.4-1.3h-3.8l-.5-.3zM145.5 5.8l.4-.1h1.6a.61 .61 0 0 1 .6 .6v1h-2.8v-1z"/>
<path d="M145.9 6.5v.8M147.4 6.5v.8"/>
<circle cx="53.2" cy="8.4" r=".49"/>
<circle cx="56.1" cy="8.4" r=".49"/>
<circle cx="146.7" cy="4.5" r=".75"/>
</g>
<path d="M0 261.4h215.9v18h-215.9z" fill-rule="evenodd" fill="#fff"/>
<path d="M23.8 262.9l3.4 6h-6.9z" fill="#231f20"/>
<path d="M22.1 267.7h1.3l-.4 .5h-.3a.55 .55 0 0 1-.6-.5z" fill-rule="evenodd" fill="#fff"/>
<path d="M22.1 267.7h1.3l-.4 .5h-.3a.55 .55 0 0 1-.6-.5z" fill="none" stroke="#231f20" stroke-width=".34"/>
<path d="M22.1 267.7h1.3l-.4 .5h-.5zM22.6 265.8h.1M22.6 265.8h2.3zM23.7 265.9h.1M23.7 264.9v1zM24 267.7h.1" fill="none" stroke="#fff" stroke-width=".34"/>
<path d="M24.7 265.8l-.7 1.9z" fill="#fff"/>
<path d="M24.7 265.8l-.7 1.9z" fill="none" stroke="#fff" stroke-width=".34"/>
<path d="M24.7 265.8l.7 1.9z" fill="#fff"/>
<path d="M22.8 265.8l-.7 1.9zM22.8 265.8l.6 1.9zM24.7 265.8l.7 1.9zM25.3 267.7h.1" fill="none" stroke="#fff" stroke-width=".34"/>
<path d="M24.1 267.7h1.3a.65 .65 0 0 1-.6 .5 .65 .65 0 0 1-.7-.5z" fill-rule="evenodd" fill="#fff"/>
<path d="M24.1 267.7h1.3a.65 .65 0 0 1-.6 .5 .65 .65 0 0 1-.7-.5z" fill="none" stroke="#231f20" stroke-width=".34"/>
<path d="M24 267.7h.1M24.1 267.7h1.3l-.4 .5h-.5z" fill="none" stroke="#fff" stroke-width=".34"/>
<path d="M19 261.7h177.8" fill="none" stroke="#000" stroke-width=".53"/>
<g font-size="5.3">
<text x="40" y="31.2">TMUX405x 24-V, 8:1, 1-Channel, 4:1, 2-Channel and 2:1, 3-Channel</text>
<text x="78.2" y="37.5">Multiplexers with 1.8-V Logic</text>
</g>
<g font-size="4.2">
<text x="20" y="48.1">1 Features</text>
<text x="111.1" y="48.1">3 Description</text>
<text x="20" y="103.7">2 Applications</text>
</g>
<g font-size="3.5">
<text x="20" y="54.3">•</text>
<text x="20" y="58.5">•</text>
<text x="25" y="54.3">Single supply range: 5 V to 24 V</text>
<text x="25" y="58.5">Dual supply range: up to ±12 V</text>
<text x="111.1" y="58.5">complementary metal-oxide semiconductor (CMOS)</text>
<text x="111.1" y="54.3">The</text>
<text x="121.1" y="54.3">TMUX405x</text>
<text x="142.6" y="54.3">devices</text>
<text x="158.5" y="54.3">are</text>
<text x="167.5" y="54.3">general</text>
<text x="183.1" y="54.3">purpose</text>
<text x="20" y="62.8">•</text>
<text x="25" y="62.8">Low capacitance: 3 pF</text>
<text x="111.1" y="62.8">multiplexers (MUX). The TMUX4051 is an 8:1, 1-</text>
<text x="20" y="67">•</text>
<text x="20" y="71.2">•</text>
<text x="25" y="67">–55°C to +125°C operating temperature</text>
<text x="111.1" y="67">channel</text>
<text x="111.1" y="71.2">channel multiplexer, and the TMUX4053 is 2:1, 3</text>
<text x="126.1" y="67">multiplexer,</text>
<text x="146.5" y="67">the</text>
<text x="154.1" y="67">TMUX4052</text>
<text x="174.5" y="67">is</text>
<text x="179.7" y="67">a</text>
<text x="184.3" y="67">4:1,</text>
<text x="192.8" y="67">2-</text>
<text x="20" y="75.5">•</text>
<text x="111.1" y="75.5">channel switch. The devices work with a single supply</text>
<text x="20" y="79.7">•</text>
<text x="20" y="83.9">•</text>
<text x="25" y="83.9">Break-before-make switching</text>
<text x="111.1" y="83.9">asymmetric supplies (such as V</text>
<text x="111.1" y="79.7">(5 V to 24 V), dual supplies (up to ±12 V), or</text>
<text x="170.8" y="83.9">= 12 V, V</text>
<text x="193.8" y="83.9">=</text>
<text x="20" y="88.2">•</text>
<text x="25" y="88.2">ESD protection HBM: 2000 V</text>
<text x="111.1" y="88.2">–5 V). The wide supply voltage range allows the</text>
<text x="20" y="92.4">•</text>
<text x="25" y="92.4">TMUX405x – pin compatible with:</text>
<text x="111.1" y="92.4">TMUX405x devices to be used in a broad array of</text>
<text x="25" y="97.1">–</text>
<text x="30" y="97.1">Industry standard 4051, 4052, and 4053 muxes</text>
<text x="111.1" y="96.6">applications from battery testers to appliances.</text>
<text x="111.1" y="107.2">signals on the source (Sx) and drain (Dx) pins ranging</text>
<text x="111.1" y="103">The TMUX405x devices support bidirectional analog</text>
<text x="20" y="109.8">•</text>
<text x="25" y="109.8">Analog multiplexing and demultiplexing</text>
<text x="111.1" y="111.4">from V</text>
<text x="127.9" y="111.4">to V</text>
<text x="138.9" y="111.4">. All logic inputs have 1.8 V logic</text>
<text x="20" y="114.1">•</text>
<text x="20" y="118.3">•</text>
<text x="111.1" y="119.9">logic compatibility when operating with a valid supply</text>
<text x="20" y="122.5">•</text>
<text x="111.1" y="124.1">voltage.</text>
<text x="20" y="126.8">•</text>
<text x="20" y="131">•</text>
<text x="132.9" y="130.5">Package Information</text>
<text x="20" y="135.2">•</text>
<text x="20" y="139.5">•</text>
<text x="62.8" y="234">TMUX4051, TMUX4052, and TMUX4053 Block Diagram</text>
</g>
<g font-size="3.5" fill="#00f">
<text x="25" y="71.2">Bidirectional signal path</text>
<text x="25" y="75.5">Rail-to-rail operation</text>
<text x="25" y="79.7">1.8 V logic compatible</text>
<text x="25" y="114.1">Factory automation and control</text>
<text x="25" y="118.3">Appliances</text>
<text x="111.1" y="115.7">compatible thresholds, ensuring both TTL and CMOS</text>
<text x="25" y="122.5">Battery test equipment</text>
<text x="25" y="126.8">Power delivery</text>
<text x="25" y="131">Medical</text>
<text x="25" y="135.2">Building automation</text>
<text x="25" y="139.5">Grid infrastructure</text>
</g>
<text font-size="3.2" fill="#00f" x="145.1" y="21.1">TMUX4051, TMUX4052, TMUX4053</text>
<g font-size="3">
<text x="44.4" y="173.3">TMUX4051</text>
<text x="97.6" y="173.3">TMUX4052</text>
<text x="155.3" y="173.4">TMUX4053</text>
<text x="78.7" y="178.4">S0A</text>
<text x="136.3" y="178.5">S1A</text>
<text x="27.6" y="180.3">S0</text>
<text x="27.6" y="184">S1</text>
<text x="78.7" y="182.2">S1A</text>
<text x="125.8" y="184.1">DA</text>
<text x="136.3" y="182.3">S1B</text>
<text x="183.7" y="180.2">D1</text>
<text x="27.6" y="187.8">S2</text>
<text x="27.6" y="191.6">S3</text>
<text x="78.7" y="186">S2A</text>
<text x="78.7" y="189.8">S3A</text>
<text x="136.3" y="190.7">S2A</text>
<text x="27.6" y="195.4">S4</text>
<text x="72.3" y="193.5">D</text>
<text x="78.7" y="195.5">S0B</text>
<text x="136.3" y="194.5">S2B</text>
<text x="183.7" y="192.5">D2</text>
<text x="27.6" y="199.2">S5</text>
<text x="27.6" y="203">S6</text>
<text x="78.7" y="199.4">S1B</text>
<text x="78.7" y="203.2">S2B</text>
<text x="125.8" y="201.3">DB</text>
<text x="136.3" y="202.1">S3A</text>
<text x="183.7" y="203.9">D3</text>
<text x="27.6" y="206.8">S7</text>
<text x="78.7" y="207">S3B</text>
<text x="136.3" y="205.9">S3B</text>
<text x="46.9" y="214.2">1-OF-8</text>
<text x="100.4" y="214.2">1-OF-4</text>
<text x="44.2" y="217.7">DECODER</text>
<text x="97.7" y="217.7">DECODER</text>
<text x="150.3" y="216">LOGIC CONTROL</text>
<text x="38.8" y="227.8">A2</text>
<text x="46.1" y="227.8">A1</text>
<text x="53.8" y="227.8">A0</text>
<text x="61.1" y="227.8">EN</text>
<text x="94.1" y="226.9">A1</text>
<text x="103.5" y="226.9">A0</text>
<text x="112.6" y="226.9">EN</text>
<text x="146" y="226.6">SEL1 SEL2 SEL3 EN</text>
</g>
<g font-size="2.8">
<text x="111.9" y="134.9">PART NUMBER</text>
<text x="143.8" y="134.9">PACKAGE</text>
<text x="169.8" y="134.9">BODY SIZE (NOM)</text>
<text x="111.9" y="141.4">TMUX4051</text>
<text x="134.1" y="139.8">PW (TSSOP, 16)</text>
<text x="168.9" y="139.8">5.00 mm × 4.40 mm</text>
<text x="111.9" y="144.8">TMUX4052</text>
<text x="111.9" y="148.2">TMUX4053</text>
<text x="134.1" y="144.8">DYY (SOT-23-THIN, 16)</text>
<text x="134.1" y="149.7">BQB (WQFN, 16)</text>
<text x="168.9" y="144.8">4.20 mm × 2.00 mm</text>
<text x="168.9" y="149.7">3.50 mm × 2.50 mm</text>
<text x="111.1" y="156.5">(1)</text>
<text x="118.6" y="156.5">For all available packages, see the package option</text>
<text x="118.6" y="159.9">addendum at the end of the data sheet.</text>
<text x="111.1" y="163.3">(2)</text>
<text x="111.1" y="166.6">(3)</text>
<text x="118.6" y="163.3">See the Device Comparison Table</text>
<text x="118.6" y="166.6">Preview packages.</text>
<text x="27.9" y="265.5">An IMPORTANT NOTICE at the end of this data sheet addresses availability, warranty, changes, use in safety-critical applications,</text>
<text x="27.9" y="268.9">intellectual property matters and other important disclaimers. UNLESS OTHERWISE NOTED, this document contains PRODUCTION</text>
<text x="27.9" y="272.3">DATA.</text>
</g>
<g font-size="2.6">
<text x="165" y="84.6">DD</text>
<text x="188.3" y="84.6">SS</text>
<text x="122.4" y="112.1">SS</text>
<text x="135.1" y="112.1">DD</text>
</g>
<text font-size="2.6" fill="#00f" x="167.6" y="129.3">(1)(2)</text>
<text font-size="2.5" x="134.4" y="24.3">SCDS445A – MAY 2022 – REVISED SEPTEMBER 2022</text>
<g font-size="2.1" fill="#00f">
<text x="164.6" y="143.8">(3)</text>
<text x="156.1" y="148.7">(3)</text>
</g>
</svg>
